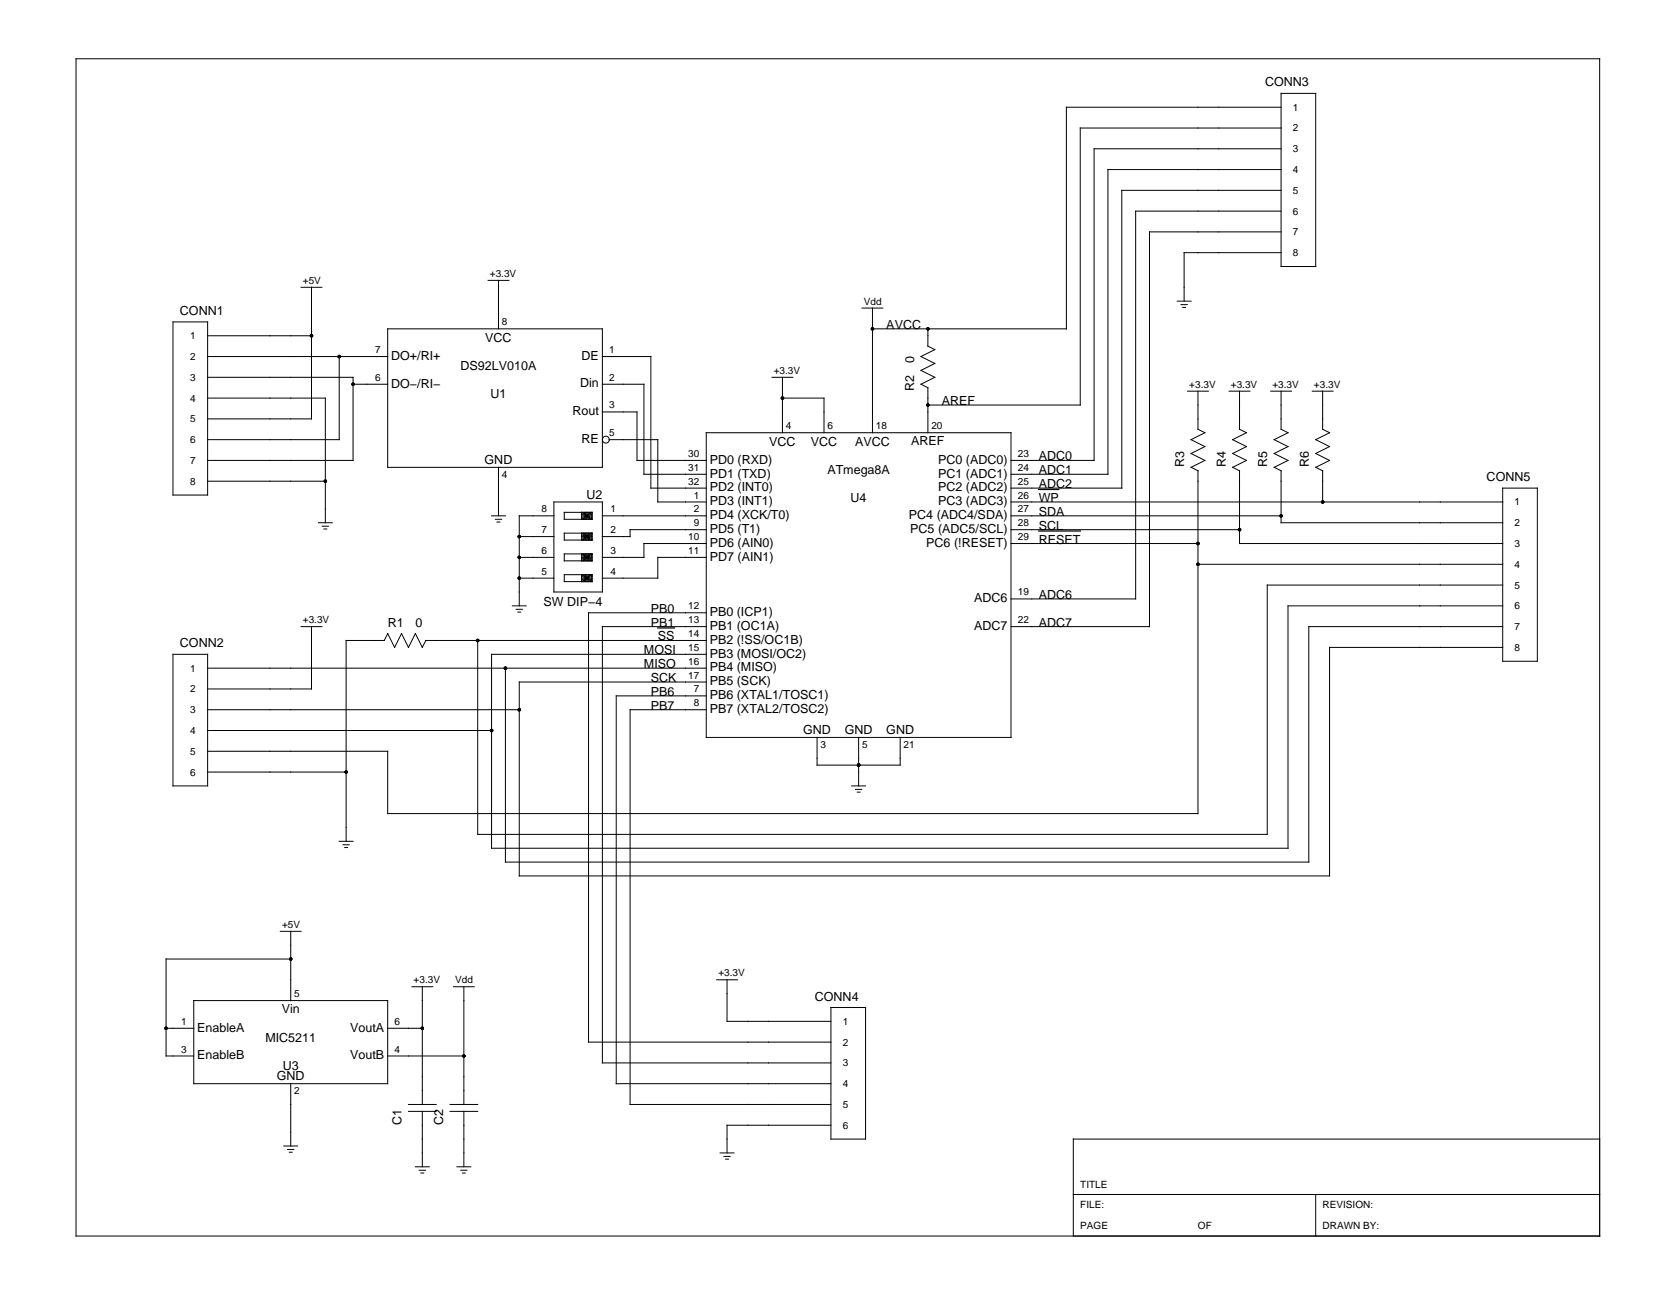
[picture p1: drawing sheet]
<svg xmlns="http://www.w3.org/2000/svg" width="279mm" height="216mm" viewBox="0 0 279 216" stroke-linecap="round" stroke-linejoin="round" font-family="sans-serif">
<g fill="none" stroke="#000" stroke-width=".17">
<path d="M12.7 9.8h254v196.3h-254zM213.6 17.9h-35.8v36.9h-32.4M213.6 15.6h5.7v28.8h-5.7zM213.6 24.8h-31.2v52h-13.9M213.6 38.7h-22v65.8h-23.1M213.6 35.2h-24.3v64.7h-20.8M213.6 28.3h-28.9v50.8h-16.2M213.6 31.7h-26.6v49.7h-18.5M213.6 21.3h-33.5v46.2h-25.4M28.8 53.7h5.8v28.8h-5.8zM34.6 59.4h30M34.6 56h17.3"/>
<path d="M50.2 47.9h3.5M51.9 47.9v21.9h-17.3M56.5 59.4v13.9h-21.9M64.6 54.8h35.8v23.1h-35.8zM81.4 46.7h3.4M83.1 46.7v8.1M100.4 59.4h8.1v22h9.2M143.7 51.4h3.5M145.4 51.4v20.7M154.7 54.8v2.9l1.1 .6-2.3 1.1 2.3 1.2-2.3 1.2 2.3 1.1-2.3 1.2 1.2 .5M196.2 50.2h2.4M196.9 50.8h1"/>
<path d="M197.2 51.2h.4M213.6 42.1h-16.2v8.1M34.6 66.4h19.6v20.8M34.6 62.9h24.3v13.9h-24.3M58.9 64.1h5.7M83.1 77.9v8.1M100.4 64.1h6.9v15h10.4M100.4 68.7h5.8v8.1h11.5M101.6 73.3h8.1v10.4h8M117.7 72.1h50.8v50.8h-50.8zM128.7 62.9h3.5M130.4 66.4h7v5.7"/>
<path d="M130.4 62.9v9.2M154.7 64.6v7.5M198 65.2h3.4M198.6 77.9l1.1 .6v57.1h-135.1v-10.3h-30M199.7 65.2v6.4l1.2 .5-2.3 1.2 2.3 1.2-2.3 1.1 2.3 1.2-2.3 1.1M204.9 65.2h3.5M205.5 77.9l1.1 .6v12.1h43.9M206.6 65.2v6.4l1.2 .5-2.3 1.2 2.3 1.2-2.3 1.1 2.3 1.2-2.3 1.1M211.8 65.2h3.5M212.4 77.9l1.2 .6v8.7h36.9M213.6 65.2v6.4l1.1 .5-2.3 1.2 2.3 1.2-2.3 1.1 2.3 1.2-2.3 1.1M218.8 65.2h3.4"/>
<path d="M219.3 77.9l1.2 .6v5.2M220.5 65.2v6.4l1.1 .5-2.3 1.2 2.3 1.2-2.3 1.1 2.3 1.2-2.3 1.1M34.6 80.2h19.6M53.1 87.2h2.3M53.7 87.7h1.1M54 88.2h.5M81.9 86h2.4M82.6 86.6h1M82.9 87h.4M86.6 89.5h5.7M86.6 92.9h5.7M86.6 96.4h5.7"/>
<path d="M92.3 83.7h8.1v15h-8.1zM92.3 86h-5.7v15M97 86h1.7M97 89.5h1.7M97 92.9h1.7M97 96.4h1.7M97 85.7l1.7 .6M97 89.2l1.7 .5M97 92.6l1.7 .6M97 96.1l1.7 .6M97.2 85.4l1.2 1.2M97.2 88.9l1.2 1.1"/>
<path d="M97.2 92.3l1.2 1.2M97.2 95.8l1.2 1.2M97.5 85.4l.6 1.2M97.5 88.9l.6 1.1M97.5 92.3l.6 1.2M97.5 95.8l.6 1.2M97.8 85.4v1.2M97.8 88.9v1.1M97.8 92.3v1.2M97.8 95.8v1.2M98.1 85.4l-.6 1.2M98.1 88.9l-.6 1.1"/>
<path d="M98.1 92.3l-.6 1.2M98.1 95.8l-.6 1.2M98.4 85.4l-1.2 1.2M98.4 88.9l-1.2 1.1M98.4 92.3l-1.2 1.2M98.4 95.8l-1.2 1.2M98.7 85.4h-4.6v1.2h4.6M98.7 85.4v1.2M98.7 88.9v1.1M98.7 92.3v1.2M98.7 95.8v1.2M98.7 88.9h-4.6v1.1h4.6"/>
<path d="M98.7 92.3h-4.6v1.2h4.6M98.7 95.8h-4.6v1.2h4.6M98.7 85.4l-1.7 1.2v-1.2l1.7 1.2M98.7 88.9l-1.7 1.1v-1.1l1.7 1.1M98.7 92.3l-1.7 1.2v-1.2l1.7 1.2M98.7 95.8l-1.7 1.2v-1.2l1.7 1.2M98.7 85.7l-1.7 .6M98.7 89.2l-1.7 .5M98.7 92.6l-1.7 .6M98.7 96.1l-1.7 .6M100.4 86h17.3M117.7 90.6h-10.4v2.3h-6.9"/>
<path d="M117.7 92.9h-8v3.5h-9.3M117.7 88.3h-12.7v1.2h-4.6M168.5 86h45.1M168.5 88.3h38.1M168.5 83.7h82M168.5 90.6h31.2M199.7 94.1h50.8M250.5 81.4h5.8v28.8h-5.8zM250.5 97.5h-39.2v41.6h-131.7v-32.3M28.8 109.1h5.8v21.9h-5.8zM34.6 111.4h83.1M34.6 118.3h52"/>
<path d="M50.2 104.5h3.5M51.9 104.5v10.4h-17.3M85.4 101h2.3M86 101.6h1.1M86.3 102h.5M117.7 116h-15v64.7h35.8M117.7 104.5h-17.3v72.7h38.1M117.7 102.2h-19.6v71.5h40.4M117.7 118.3h-12.7v65.8h33.5M117.7 106.8h-46.7l-.6 1.1-1.2-2.3-1.1 2.3-1.2-2.3-1.1 2.3-1.2-2.3-.5 1.2h-6.4v33.5M250.5 104.5h-32.3v39.2h-133.9v-32.3M250.5 101h-35.8v40.4h-132.8v-32.3h35.8"/>
<path d="M250.5 107.9h-28.9v38.1h-135v-32.3h31.1M34.6 121.8h47.3M34.6 128.7h23.1M136.2 122.9v4.7h13.9v-4.7M142 131h2.3M142.6 131.6h1.1M142.9 132.1h.5M143.1 122.9v8.1M46.7 155.3h3.5M48.5 155.3v11.5M48.5 159.9h-20.8v16.2h4.6M56.5 140.3h2.4"/>
<path d="M57.2 140.8h1M57.5 141.3h.4M27.7 171.4h4.6M32.3 166.8h32.3v13.9h-32.3zM64.6 171.4h5.8M64.6 176.1h12.7M68.7 164.5h3.4M70.4 164.5v19.6M75.6 164.5h3.5M77.3 164.5v19.6M119.5 163.4h3.4M121.2 163.4v6.9h17.3"/>
<path d="M138.5 168h5.8v21.9h-5.8zM47.3 191.1h2.3M47.9 191.6h1.1M48.2 192.1h.5M48.5 180.7v10.4M68.1 185.3h4.6M68.1 184.1h4.6M69.2 194.5h2.4M69.9 195.1h1M70.2 195.6h.4M70.4 185.3v9.2M75 185.3h4.6"/>
<path d="M75 184.1h4.6M76.2 194.5h2.3M76.8 195.1h1M77.1 195.6h.5M77.3 185.3v9.2M120 192.2h2.4M120.7 192.8h1M121 193.3h.4M138.5 187.6h-17.3v4.6M178.9 199.1h87.8M219.3 199.1v7M266.7 189.9h-87.8v16.2"/>
<circle cx="101" cy="73.3" r=".58"/>
</g>
<path d="M173.2 81.6h3.3M173.2 88.5h6.9M109.7 104.7h2.7" fill="none" stroke="#000" stroke-width=".21"/>
<g fill="#000">
<circle cx="51.9" cy="56" r=".29"/>
<circle cx="56.5" cy="59.4" r=".29"/>
<circle cx="145.4" cy="54.8" r=".29"/>
<circle cx="154.7" cy="54.8" r=".29"/>
<circle cx="58.9" cy="64.1" r=".29"/>
<circle cx="130.4" cy="66.4" r=".29"/>
<circle cx="154.7" cy="67.5" r=".29"/>
<circle cx="54.2" cy="80.2" r=".29"/>
<circle cx="86.6" cy="89.5" r=".29"/>
<circle cx="86.6" cy="92.9" r=".29"/>
<circle cx="86.6" cy="96.4" r=".29"/>
<circle cx="199.7" cy="94.1" r=".29"/>
<circle cx="199.7" cy="90.6" r=".29"/>
<circle cx="206.6" cy="88.3" r=".29"/>
<circle cx="213.6" cy="86" r=".29"/>
<circle cx="220.5" cy="83.7" r=".29"/>
<circle cx="79.6" cy="106.8" r=".29"/>
<circle cx="84.3" cy="111.4" r=".29"/>
<circle cx="86.6" cy="118.3" r=".29"/>
<circle cx="57.7" cy="128.7" r=".29"/>
<circle cx="81.9" cy="121.8" r=".29"/>
<circle cx="143.1" cy="127.6" r=".29"/>
<circle cx="48.5" cy="159.9" r=".29"/>
<circle cx="27.7" cy="171.4" r=".29"/>
<circle cx="70.4" cy="171.4" r=".29"/>
<circle cx="77.3" cy="176.1" r=".29"/>
</g>
<g font-size="2.1">
<text x="210.9" y="14.4">CONN3</text>
<text x="30" y="52.5">CONN1</text>
<text x="65.2" y="60">DO+/RI+</text>
<text x="80.9" y="57">VCC</text>
<text x="96.9" y="60">DE</text>
<text x="147.8" y="54.8">AVCC</text>
<text x="65.2" y="64.6">DO−/RI−</text>
<text x="76.8" y="61.8">DS92LV010A</text>
<text x="96.7" y="64.6">Din</text>
<text x="152.4" y="65.2" transform="rotate(-90 152.4 65.2)">R2</text>
<text x="152.4" y="60.6" transform="rotate(-90 152.4 60.6)">0</text>
<text x="81.8" y="66.4">U1</text>
<text x="95.4" y="69.2">Rout</text>
<text x="157" y="67.5">AREF</text>
<text x="80.8" y="77.3">GND</text>
<text x="96.9" y="73.8">RE</text>
<text x="118.3" y="77.3">PD0 (RXD)</text>
<text x="128.2" y="74.3">VCC</text>
<text x="135.2" y="74.3">VCC</text>
<text x="142.6" y="74.3">AVCC</text>
<text x="151.9" y="74.3">AREF</text>
<text x="156.4" y="77.3">PC0 (ADC0)</text>
<text x="173.2" y="76.8">ADC0</text>
<text x="197.4" y="77.9" transform="rotate(-90 197.4 77.9)">R3</text>
<text x="204.3" y="77.9" transform="rotate(-90 204.3 77.9)">R4</text>
<text x="211.3" y="77.9" transform="rotate(-90 211.3 77.9)">R5</text>
<text x="218.2" y="77.9" transform="rotate(-90 218.2 77.9)">R6</text>
<text x="97.8" y="83.1">U2</text>
<text x="118.3" y="79.6">PD1 (TXD)</text>
<text x="118.3" y="81.9">PD2 (INT0)</text>
<text x="137.9" y="79.1">ATmega8A</text>
<text x="141.8" y="83.7">U4</text>
<text x="156.4" y="79.6">PC1 (ADC1)</text>
<text x="156.4" y="81.9">PC2 (ADC2)</text>
<text x="173.2" y="83.7">WP</text>
<text x="173.2" y="79.1">ADC1</text>
<text x="173.2" y="81.4">ADC2</text>
<text x="247.8" y="80.2">CONN5</text>
<text x="118.3" y="84.2">PD3 (INT1)</text>
<text x="118.3" y="86.5">PD4 (XCK/T0)</text>
<text x="118.3" y="88.9">PD5 (T1)</text>
<text x="151.5" y="86.5">PC4 (ADC4/SDA)</text>
<text x="151.7" y="88.9">PC5 (ADC5/SCL)</text>
<text x="156.4" y="84.2">PC3 (ADC3)</text>
<text x="173.2" y="86">SDA</text>
<text x="173.2" y="88.3">SCL</text>
<text x="118.3" y="91.2">PD6 (AIN0)</text>
<text x="118.3" y="93.5">PD7 (AIN1)</text>
<text x="154.4" y="91.2">PC6 (!RESET)</text>
<text x="173.2" y="90.6">RESET</text>
<text x="90.6" y="101">SW DIP−4</text>
<text x="162.4" y="100.4">ADC6</text>
<text x="173.2" y="99.9">ADC6</text>
<text x="30" y="107.9">CONN2</text>
<text x="64.6" y="104.5">R1</text>
<text x="69.2" y="104.5">0</text>
<text x="108.5" y="102.2">PB0</text>
<text x="108.5" y="104.5">PB1</text>
<text x="109.7" y="106.8">SS</text>
<text x="118.3" y="102.7">PB0 (ICP1)</text>
<text x="118.3" y="105">PB1 (OC1A)</text>
<text x="118.3" y="107.3">PB2 (!SS/OC1B)</text>
<text x="162.4" y="105">ADC7</text>
<text x="173.2" y="104.5">ADC7</text>
<text x="107.3" y="111.4">MISO</text>
<text x="107.3" y="109.1">MOSI</text>
<text x="108.5" y="113.7">SCK</text>
<text x="118.3" y="109.6">PB3 (MOSI/OC2)</text>
<text x="118.3" y="111.9">PB4 (MISO)</text>
<text x="108.5" y="116">PB6</text>
<text x="108.5" y="118.3">PB7</text>
<text x="118.3" y="116.6">PB6 (XTAL1/TOSC1)</text>
<text x="118.3" y="118.9">PB7 (XTAL2/TOSC2)</text>
<text x="118.3" y="114.3">PB5 (SCK)</text>
<text x="133.9" y="122.4">GND</text>
<text x="140.8" y="122.4">GND</text>
<text x="147.7" y="122.4">GND</text>
<text x="135.8" y="166.8">CONN4</text>
<text x="32.9" y="172">EnableA</text>
<text x="44.2" y="173.7">MIC5211</text>
<text x="47" y="168.9">Vin</text>
<text x="58.4" y="172">VoutA</text>
<text x="32.9" y="176.6">EnableB</text>
<text x="47.1" y="178.4">U3</text>
<text x="58.4" y="176.6">VoutB</text>
<text x="46.1" y="180.1">GND</text>
<text x="66.9" y="187.6" transform="rotate(-90 66.9 187.6)">C1</text>
<text x="73.9" y="187.6" transform="rotate(-90 73.9 187.6)">C2</text>
</g>
<g font-size="1.7">
<text x="215.5" y="21.9">2</text>
<text x="215.5" y="18.5">1</text>
<text x="215.5" y="28.8">4</text>
<text x="215.5" y="25.4">3</text>
<text x="215.5" y="35.8">6</text>
<text x="215.5" y="32.3">5</text>
<text x="215.5" y="39.2">7</text>
<text x="50.5" y="47.3">+5V</text>
<text x="81.7" y="46.2">+3.3V</text>
<text x="215.5" y="42.7">8</text>
<text x="144" y="50.8">Vdd</text>
<text x="31.7" y="56.6">1</text>
<text x="62.5" y="58.9">7</text>
<text x="83.7" y="54.2">8</text>
<text x="101.6" y="58.9">1</text>
<text x="31.7" y="60">2</text>
<text x="31.7" y="63.5">3</text>
<text x="62.5" y="63.5">6</text>
<text x="101.6" y="63.5">2</text>
<text x="129" y="62.3">+3.3V</text>
<text x="198.3" y="64.6">+3.3V</text>
<text x="205.2" y="64.6">+3.3V</text>
<text x="212.1" y="64.6">+3.3V</text>
<text x="219" y="64.6">+3.3V</text>
<text x="31.7" y="66.9">4</text>
<text x="31.7" y="70.4">5</text>
<text x="101.6" y="68.1">3</text>
<text x="131" y="71.6">4</text>
<text x="137.9" y="71.6">6</text>
<text x="146" y="71.6">18</text>
<text x="155.3" y="71.6">20</text>
<text x="31.7" y="73.9">6</text>
<text x="31.7" y="77.3">7</text>
<text x="101.6" y="72.7">5</text>
<text x="114.7" y="76.2">30</text>
<text x="169.7" y="76.2">23</text>
<text x="31.7" y="80.8">8</text>
<text x="83.7" y="79.7">4</text>
<text x="114.7" y="78.5">31</text>
<text x="114.7" y="80.8">32</text>
<text x="115.7" y="83.1">1</text>
<text x="169.7" y="78.5">24</text>
<text x="169.7" y="80.8">25</text>
<text x="169.7" y="83.1">26</text>
<text x="90.3" y="88.9">7</text>
<text x="90.3" y="85.4">8</text>
<text x="101.8" y="85.4">1</text>
<text x="101.8" y="88.9">2</text>
<text x="115.7" y="85.4">2</text>
<text x="115.7" y="87.7">9</text>
<text x="169.7" y="87.7">28</text>
<text x="169.7" y="85.4">27</text>
<text x="252.5" y="87.7">2</text>
<text x="252.5" y="84.3">1</text>
<text x="90.3" y="95.8">5</text>
<text x="90.3" y="92.3">6</text>
<text x="101.8" y="92.3">3</text>
<text x="101.8" y="95.8">4</text>
<text x="114.7" y="90">10</text>
<text x="114.7" y="92.3">11</text>
<text x="169.7" y="90">29</text>
<text x="252.5" y="94.7">4</text>
<text x="252.5" y="91.2">3</text>
<text x="114.7" y="101.6">12</text>
<text x="169.7" y="99.3">19</text>
<text x="252.5" y="101.6">6</text>
<text x="252.5" y="98.1">5</text>
<text x="50.5" y="103.9">+3.3V</text>
<text x="114.7" y="103.9">13</text>
<text x="114.7" y="106.2">14</text>
<text x="169.7" y="103.9">22</text>
<text x="252.5" y="105">7</text>
<text x="31.7" y="112">1</text>
<text x="114.7" y="108.5">15</text>
<text x="114.7" y="110.8">16</text>
<text x="114.7" y="113.1">17</text>
<text x="252.5" y="108.5">8</text>
<text x="31.7" y="115.4">2</text>
<text x="31.7" y="118.9">3</text>
<text x="115.7" y="115.4">7</text>
<text x="115.7" y="117.7">8</text>
<text x="31.7" y="122.4">4</text>
<text x="31.7" y="125.8">5</text>
<text x="136.8" y="124.7">3</text>
<text x="143.7" y="124.7">5</text>
<text x="150.6" y="124.7">21</text>
<text x="31.7" y="129.3">6</text>
<text x="47" y="154.7">+5V</text>
<text x="49" y="166.2">5</text>
<text x="69" y="163.9">+3.3V</text>
<text x="75.9" y="163.9">Vdd</text>
<text x="119.8" y="162.8">+3.3V</text>
<text x="30.2" y="170.9">1</text>
<text x="65.8" y="170.9">6</text>
<text x="140.5" y="170.9">1</text>
<text x="30.2" y="175.5">3</text>
<text x="65.8" y="175.5">4</text>
<text x="140.5" y="174.3">2</text>
<text x="140.5" y="177.8">3</text>
<text x="49" y="182.4">2</text>
<text x="140.5" y="181.2">4</text>
<text x="140.5" y="184.7">5</text>
<text x="140.5" y="188.2">6</text>
<text x="180.1" y="198">TITLE</text>
<text x="180.1" y="201.5">FILE:</text>
<text x="220.5" y="201.5">REVISION:</text>
<text x="180.1" y="204.9">PAGE</text>
<text x="199.7" y="204.9">OF</text>
<text x="220.5" y="204.9">DRAWN BY:</text>
</g>
</svg>
